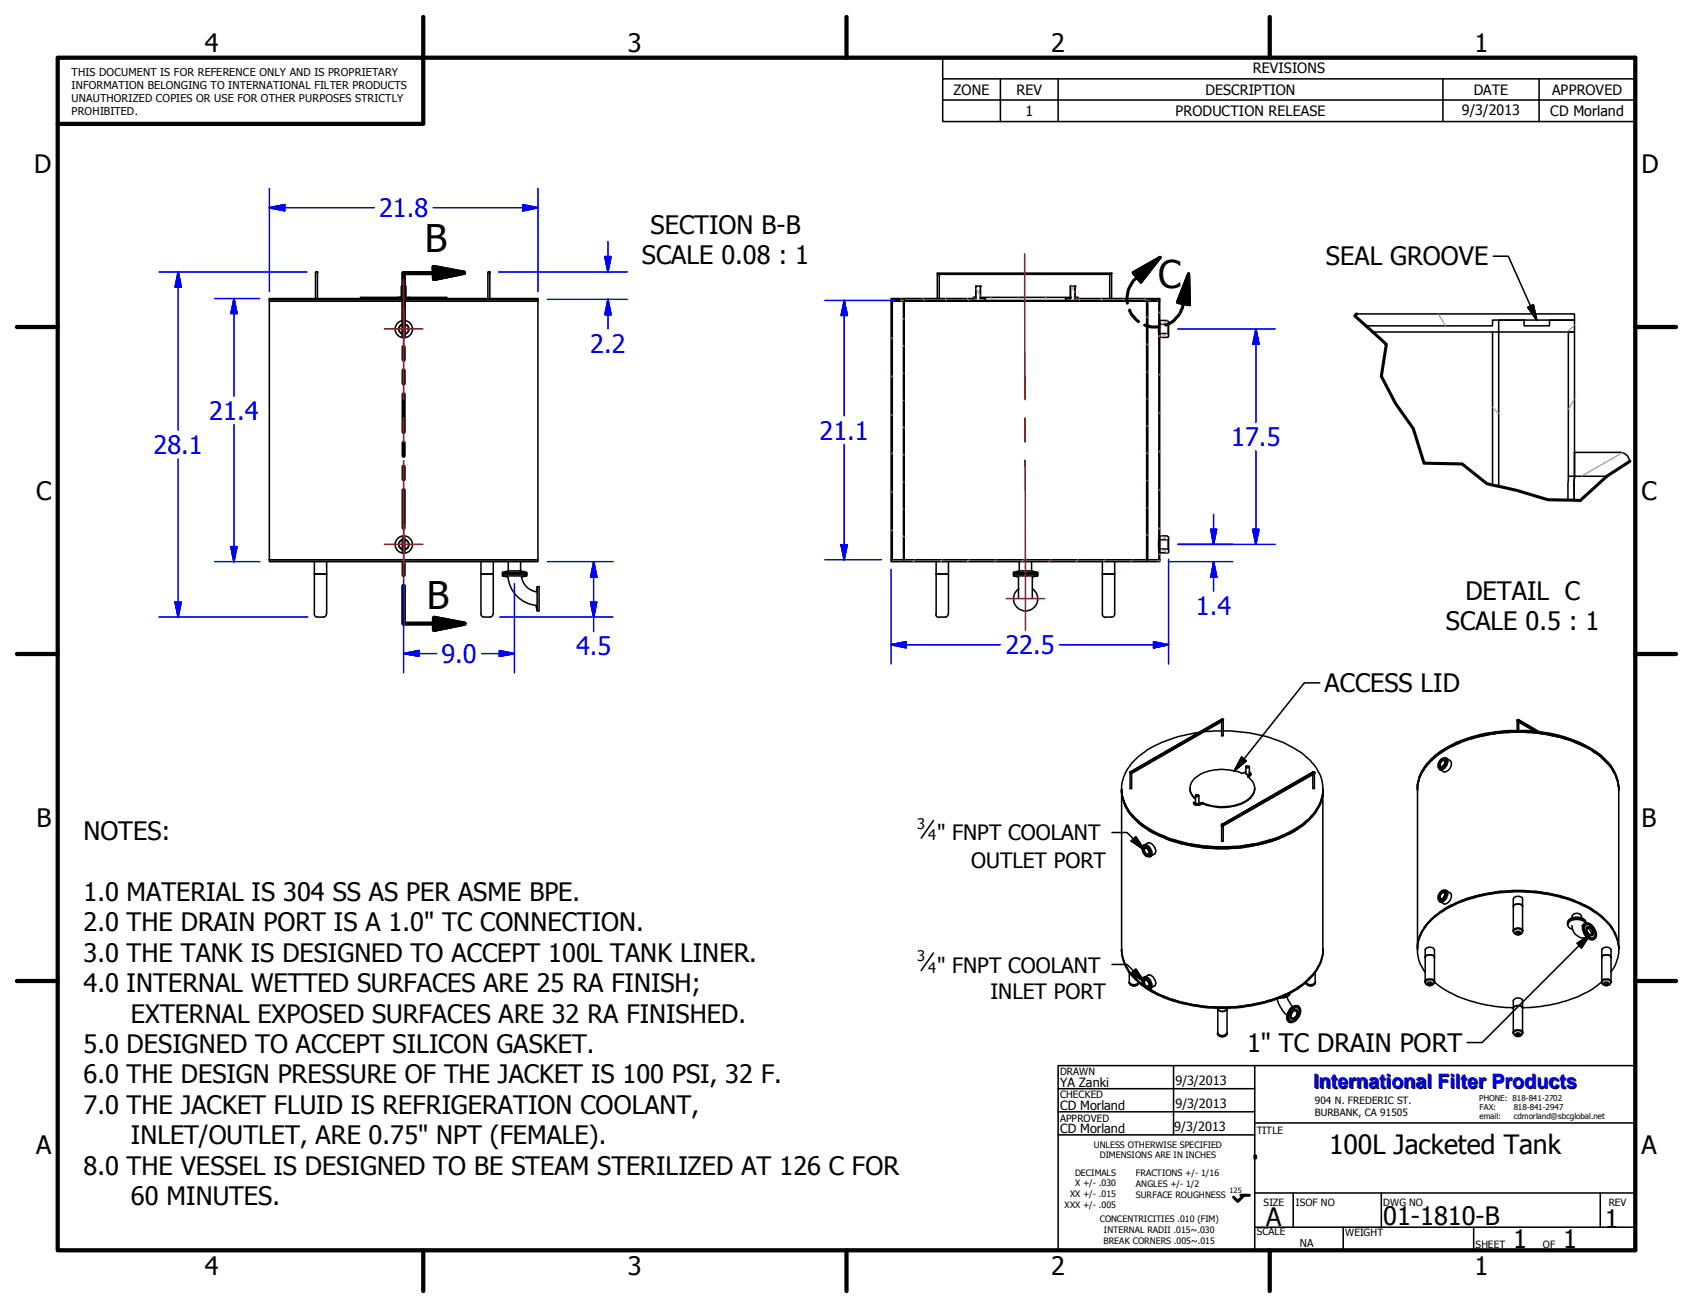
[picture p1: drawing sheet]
<svg xmlns="http://www.w3.org/2000/svg" width="279mm" height="216mm" viewBox="0 0 279 216" stroke-linecap="round" stroke-linejoin="round" font-family="sans-serif">
<!-- layer: 2012 Visible (ANSI) -->
<g fill="none" stroke="#000" stroke-width=".25">
<path d="M44.4 49.7h44.4v42.7h-44.4zM44.4 49.4v-.1h44.4v.1M44.4 49.4v.3h44.4v-.3M44.4 49.4h44.4M52.1 45v4.3M52.2 44.8l-.1 .2M52.3 44.9h.1M52.3 44.8l.2 .2M52.4 45v4.3M59.5 49.3v-.2h14.2v.2M65.8 49.1h.1M66 49.1v.2"/>
<path d="M66.2 49.1v-1.9h.8v1.9M67.4 49.1v.2M80.5 45v4.3M80.7 44.8l-.2 .2M80.7 44.9h.1M80.7 44.8l.2 .2M80.8 45v4.3M147.1 49.7h.2v42.7h-.2zM147.1 49.4h.7v.2h.6v-.2h.7v.3h-2zM149.1 49.7h.1v42.7h-.1zM149.2 49.7h40M154.7 45.1h28.8v4.2"/>
<path d="M154.7 45.1v4.2M154.7 45.1h.1M155 49.3v-4h-.1h28.4h-.2v4M160.7 49.1v.2v-.2h.3M160.7 49.1h.1M161 47.2v2.1h-13.9v.1h2.1v.2h26.6M161 47.2h.1M161 47.2h.8M161.8 47.2v2.1h.8v.3M161.8 47.2h.1M161.8 49.1h14.9v.2M176.7 47.2h.1"/>
<path d="M176.7 49.1h.1M176.7 47.2h.7M176.7 47.2v2.1M177.4 47.2v2.1h14v.1h-2.2v.2h-13.4v-.3h.9M177.4 47.2h.1M177.4 49.1h.4v.2v-.2M177.8 49.1h.1M183.5 45.1h.1M189.2 49.7h.2v42.7h-.2zM189.4 49.4h.7v.2h.7v-.2h.6v.3h-2zM191.3 55.1h.1v34h-.1zM191.3 49.7h.1v3.8h-.1z"/>
<path d="M191.3 53.5v1.6M191.4 53.5v1.6M192.6 52.9h-1.2v.6h1.4M192.6 53l.2 .2M192.8 53.5v1.6M192.8 53.1v.4M192.8 55.2v-.1h-1.4v.6h1.2M192.8 53.5v2l-.2 .2M223.9 51.8h35.9v1M226.6 54.8h20.7v25.5M246.3 54.8v25.3M247.3 52.8h4.2v1h4.2v-1h4.1v2h-12.5z"/>
<path d="M258.8 54.8h1v23.8h-1zM259.8 52.8h-13.5v1h-20.9M258.8 78.6v3.9M259.8 78.6v3.9M267.4 74.7a1.56 1.56 0 0 1 1.5 1.5M267.4 74.7h-7.6v3.9h5.4M44.4 92.4h44.4v.3h-44.4zM51.9 94.7h2M51.9 92.7v8.6M53.9 92.7v8.6M79.4 94.7h2M79.4 92.7v8.6"/>
<path d="M81.4 92.7v8.6M82.9 94.7v.4h4v-.4M82.9 95.1l.9 .2a5.2 5.2 0 0 0 4.7 4.6M82.9 94.7h4M82.9 94.5h4M82.9 94.5v.2M83.9 92.7v1.5M83.9 94.2h2M83.9 94.2l-1 .3M85.9 94.2l1 .3v.2M85.9 92.7v1.5M86.1 95.3a2.95 2.95 0 0 0 2.4 2.4"/>
<path d="M86.9 95.1l-.9 .1M88.5 99.9l.1 .9M88.6 96.8h.4v4h-.4zM88.6 96.8l-.1 .9M147.1 92.4h44.3v.3h-44.3zM154.5 94.7h2M154.5 92.7v8.6M156.5 92.7v8.6M167.3 94.7v.4h4v-.4M167.3 94.7h4M167.3 94.5h4M167.3 94.5v.2"/>
<path d="M167.3 95.1l.8 .1v3.6M168.1 97.2a2 2 0 0 0-.3 3 2 2 0 0 0 3 0 2 2 0 0 0-.4-3M168.2 94.2h2M168.2 92.7v1.5M168.2 94.2l-.9 .3M170.2 94.2l1.1 .3v.2M170.2 92.7v1.5M171.3 95.1l-.9 .1v3.6M181.9 94.7h2.1M181.9 92.7v8.6M184 92.7v8.6M191.3 90.6h.1v1.8h-.1z"/>
<path d="M191.3 89.1v1.5M191.4 89.1v1.5M192.6 88.5h-1.2v.6h1.4M192.6 88.5l.2 .2M192.8 89.1v1.5M192.8 88.7v.4M192.8 90.7v-.1h-1.4v.6h1.2M192.8 89v2M192.9 91l-.3 .3M51.9 101.4l.2 .4 .3 .1M53.8 101.4l-.2 .4-1.2 .1M79.4 101.4l.2 .4 .3 .1"/>
<path d="M79.9 101.9h1M81.3 101.4v.2l-.4 .3M154.4 101.4l.3 .4 .3 .1M155 101.9h1M156.5 101.4l-.1 .2-.4 .3M181.9 101.4l.3 .4 .3 .1M182.4 101.9h1.1M184 101.4l-.1 .2-.4 .3M201.9 118.8l-.1 2.7h-.2v-2.4M250.4 118.9v1.7M250.6 119.1v1.5M185.1 130.2v26.6a7.4 7.4 0 0 0 2.9 5.5 20.2 20.2 0 0 0 10.3 3.9 27.6 27.6 0 0 0 14.1-2 10.5 10.5 0 0 0 5.7-5.5l.2-1.1v-27.4"/>
<path d="M185.1 130.5a7.4 7.4 0 0 0 2.9 5.5 20.2 20.2 0 0 0 10.3 3.9 26.3 26.3 0 0 0 13.7-1.9 11.5 11.5 0 0 0 5.9-5.3l.4-1.4v-.8M185.1 130.3a7.8 7.8 0 0 0 4.1 6.3 22.2 22.2 0 0 0 11 3.2 24.9 24.9 0 0 0 13.6-2.9 10.2 10.2 0 0 0 4.3-4.8l.2-1.1v-.7M186.5 127.5v2.7h.3v-2.6M188.8 139.5l.7-.4a1.35 1.35 0 0 1 1.1 1.7l-.7 .6M197 132.5l.4 .1a.31 .31 0 0 0 .5-.1M197 132.6a.57 .57 0 0 0 .8 .3l.2-.1M197.3 131.3l.1-.1a.29 .29 0 0 1 .5 .2h-.2a.26 .26 0 0 1-.2 .1 .26 .26 0 0 1-.2-.2zM197.3 131.4v1.1M197.9 131.4v1.1M198.2 132.7h.3M201.6 136.2v2.7l.3-.1v-2.5M201.6 120.6l-3 .2"/>
<path d="M201.9 120.6a22.1 22.1 0 0 1 13 3.7 8.6 8.6 0 0 1 3.2 4.4 6.7 6.7 0 0 1-2.2 6.6 19.8 19.8 0 0 1-10.5 4.2 27.1 27.1 0 0 1-14.1-1.8 11.4 11.4 0 0 1-5.5-4.8 6 6 0 0 1 1.1-7 16.7 16.7 0 0 1 9.2-4.7l1.8-.3M204.9 127.6h.3M205.6 126.6l.1 1.2h.4l.1-.1v-1.1M205.7 126.4a.29 .29 0 0 1 .4 .2 .27 .27 0 0 1-.3 .2 .27 .27 0 0 1-.2-.3zM206 128.2h.1M216.9 127.5v2.7l-.2-.1v-2.3M233.9 130.4a6.7 6.7 0 0 1 2.6-5.1 18.1 18.1 0 0 1 9.4-4.1 26.7 26.7 0 0 1 16.3 2.4 11.3 11.3 0 0 1 4.4 4.3l.4 1.1 .1 1.4M233.9 130.2a6.7 6.7 0 0 1 2.6-5.1 18.1 18.1 0 0 1 9.4-4.1 26.7 26.7 0 0 1 16.3 2.4 11.3 11.3 0 0 1 4.4 4.3l.4 1.1 .1 1.4M237.8 125.6a.37 .37 0 0 1 .5-.1 .37 .37 0 0 1 .1 .5l-.1 .2a.38 .38 0 0 1-.5 .4 .38 .38 0 0 1-.2-.6zM238.4 125.8a.32 .32 0 0 0-.3-.3 .32 .32 0 0 0-.3 .4l-.1 .1a.32 .32 0 0 0 0 .4 .32 .32 0 0 0 .2 .2l.1-.1M238.6 125.2l.7 .3a1.24 1.24 0 0 1-1 1.9l-.7-.4M185.1 156.7a7.8 7.8 0 0 0 3.7 6"/>
<path d="M188.8 140a.7 .7 0 0 1 .7 .3 .7 .7 0 0 1 0 .7 .65 .65 0 0 1-.8-.7zM189.2 140a.33 .33 0 0 0-.4 .2 .33 .33 0 0 0 .1 .4l.2 .2a.3 .3 0 0 0 .3 .2 .3 .3 0 0 0 .3-.2M218.3 156.7a6.7 6.7 0 0 1-2.6 5.1 18.2 18.2 0 0 1-10 4.1 25.8 25.8 0 0 1-15.2-2.2l-.9-.5M233.9 156.6a6.7 6.7 0 0 1 2.6-5.2 18.1 18.1 0 0 1 9.4-4 26.7 26.7 0 0 1 16.3 2.3l.4 .3a10 10 0 0 1 4.1 4.4l.3 .7 .1 1.5M233.9 156.8v-26.7a7 7 0 0 1 2.6-5.1 20.1 20.1 0 0 1 11.8-4.4 24.2 24.2 0 0 1 15.2 3.5 7.8 7.8 0 0 1 3.6 6v26.7M235.2 158.1a.71 .71 0 0 1 1-.5l.3 .1 .2 .4M237.7 147.5a.4 .4 0 0 1 .7-.2 .4 .4 0 0 1-.1 .7 .45 .45 0 0 1-.3 .3 .45 .45 0 0 1-.4-.1v-.4zM238.4 147.6a.29 .29 0 0 0-.2-.3 .29 .29 0 0 0-.3 .3l-.2 .2a.32 .32 0 0 0 0 .4 .32 .32 0 0 0 .2 .1h.1M238.6 147l.7 .4a1.25 1.25 0 0 1-.9 1.8l-.8-.4M249.7 149.6a.99 .99 0 0 1 1.6-.1v.1M249.7 153.7v-5.3a.9 .9 0 0 1 1.6-.1v5.4M258.7 152.5a1.35 1.35 0 0 1 1.5-.9h.6a1.38 1.38 0 0 1 .9 .7 1.28 1.28 0 0 0-1.4-.9 1.44 1.44 0 0 0-1.6 .9v.4"/>
<path d="M259.4 152.8a2.05 2.05 0 0 0 2.5 1.9M259.5 151.5v-.3a.88 .88 0 0 1 1.5 0v.3M261.1 152.7l.1 .3M261.5 152.5a1.32 1.32 0 0 1 1.7 1 1 1 0 0 1-.2 1.6 1.95 1.95 0 0 1-1.5-2.6zM261.6 152.8a.71 .71 0 0 1 1.2 .2l.2 .4a.91 .91 0 0 1 0 1.3 1.32 1.32 0 0 1-1.4-1.3l-.1-.3zM261.6 152.6a1.16 1.16 0 0 1 1.5 .9l.1 .1a.99 .99 0 0 1-.2 1.3 1.76 1.76 0 0 1-1.4-2.2zM261.6 152.4a1.07 1.07 0 0 0-.2 1.6 1.38 1.38 0 0 0 1.7 1M261.7 152.4a1.99 1.99 0 0 0-2.9 0 .87 .87 0 0 0 .7 1M261.9 153.2a1.03 1.03 0 0 1 .7 1M261.9 153a.88 .88 0 0 1 .9 1.3 .8 .8 0 0 1-.9-1zM262 153a.98 .98 0 0 1 .8 1.4 .6 .6 0 0 1-.9-.5 .68 .68 0 0 1 .1-.9zM264.4 158.1a.71 .71 0 0 1 1-.5l.2 .1 .3 .4"/>
<path d="M186.4 160.5v1.7M188.8 161.4l.7-.5a1.44 1.44 0 0 1 1.2 1.7l-.1 .2-.7 .3M188.8 161.8a.73 .73 0 0 1 .7 .3 .73 .73 0 0 1 0 .8 .82 .82 0 0 1-.7-1.1zM189.2 161.8a.29 .29 0 0 0-.4 .2 .29 .29 0 0 0 .1 .3 .44 .44 0 0 0 .2 .4 .44 .44 0 0 0 .5 0l.1-.1M201 166.5a.61 .61 0 0 0 .7 .4l.7-.1 .1-.3M201 166.4v4.2M202.5 166.4v4.2M210.8 164.9a5.5 5.5 0 0 0 1.6 2.7M211.6 164.5h.2a1.51 1.51 0 0 0 1.1-.5 1.49 1.49 0 0 1-1.3 .5zM212.4 164.5l.2 .6 .8 1.1M212.9 164a1.49 1.49 0 0 1-1.6 .7h-.1M213 166.7l.2-.3a.77 .77 0 0 1 .8-.3 .77 .77 0 0 1 .6 .5 2 2 0 0 1-1.7 2.2 1.14 1.14 0 0 1-.2-1.6z"/>
<path d="M213.4 166.6a.6 .6 0 0 1 .8-.2 .6 .6 0 0 1 .2 .8l-.3 .6a.87 .87 0 0 1-1.3 .5v-.1a1.53 1.53 0 0 1 .6-1.6zM213.4 166.9h.1a.4 .4 0 0 1 .6 0 .4 .4 0 0 1 0 .5l-.4 .5a.39 .39 0 0 1-.3 .2 .39 .39 0 0 1-.4-.1v-.5zM213.4 166.4a.68 .68 0 0 1 .9-.1 .68 .68 0 0 1 .2 .9l-.1 .3a1.4 1.4 0 0 1-1.5 1.1 .89 .89 0 0 1-.2-1.1l.3-.6zM213.4 166.8a.47 .47 0 0 1 .7 0 .47 .47 0 0 1 0 .6l-.2 .4a.45 .45 0 0 1-.5 .4 .45 .45 0 0 1-.4-.4v-.4zM213.8 166.8l.1 .1M214.3 166.1a1.36 1.36 0 0 0-1.8 1v.2a.94 .94 0 0 0 .4 1.4M217 160.5v1.7M235.2 160.5a6.1 6.1 0 0 1 .5-8.1 16.4 16.4 0 0 1 8.7-4.5 26.2 26.2 0 0 1 18 2.2 9.5 9.5 0 0 1 4.2 4.3 5.8 5.8 0 0 1-.7 6.1M235.2 162.1v-5.3a.88 .88 0 0 1 1.5 0v5.3M236.7 162.1a20.3 20.3 0 0 0 11.2 4.1l1.8 .2M249.7 166.4a.9 .9 0 0 1 1.6 0M249.7 170.5v-5.3a.88 .88 0 0 1 1.6 0v5.3"/>
<path d="M264.4 162.1a19.6 19.6 0 0 1-10.7 4.1l-2.4 .2M264.4 162.1v-5.3a.88 .88 0 0 1 1.5 0v5.3"/>
<circle cx="66.6" cy="54.3" r="1.43"/>
<circle cx="66.6" cy="54.3" r=".86"/>
<circle cx="66.6" cy="54.3" r=".79"/>
<circle cx="66.6" cy="89.9" r="1.43"/>
<circle cx="66.6" cy="89.9" r=".86"/>
<circle cx="66.6" cy="89.9" r=".79"/>
</g>
<!-- layer: Visible Narrow (ANSI) -->
<g fill="none" stroke="#000" stroke-width=".38">
<path d="M201.7 118.7h.1M201.7 118.7l.1 .2 .1-.1M201.7 118.7l-15.1 8.7M201.8 119v-.1l-15.1 8.7v.1M250.6 118.8v.1h-.2M250.6 119v-.1l3.3 1.9M186.6 127.4h.1v.2l-.2-.1M188.7 139.8a1.07 1.07 0 0 1 1 1.4h-.1a.79 .79 0 0 1-.9-.7l-.1-.5zM188.8 139.5a1.26 1.26 0 0 1 1.1 1.9M198 132.7v.1M198.2 132.5v.2M198.5 132.5v.2"/>
<path d="M201.7 136.1l.1 .2-.2-.1M206 128.1v.1M206.2 128h.1M216.7 127.4h.1M216.8 127.4l.1 .1M216.8 127.4l-15.1 8.7M216.9 127.7v-.1l-15.1 8.7M237.7 125.5h.1a.43 .43 0 0 1 .5-.3 .43 .43 0 0 1 .3 .4v.3a.96 .96 0 0 1-1 .8l-.2-.1v-.6zM238.6 125.2a1.02 1.02 0 0 1-.2 1.5 .76 .76 0 0 1-.8 .3M237.8 147.3l.1-.1a.41 .41 0 0 1 .5-.1 .41 .41 0 0 1 .2 .5v.2a.76 .76 0 0 1-1.1 .7l-.1-.2a1.03 1.03 0 0 1 .4-1zM238.6 147a.93 .93 0 0 1-.1 1.4 .68 .68 0 0 1-.9 .4M249.7 153.7a.88 .88 0 0 1 1.6 0"/>
<path d="M250.3 153.9l.1-.1a.35 .35 0 0 1 .5 .3h-.1a.55 .55 0 0 1-.7-.1zM186.4 162.2a.88 .88 0 0 0 1.5 0M188.7 161.7a.52 .52 0 0 1 .8 .2v.1a.67 .67 0 0 1 0 1.1 1.11 1.11 0 0 1-.8-1.4zM188.8 161.4a1.19 1.19 0 0 1 1.3 1.3l-.2 .4M201 170.6a.88 .88 0 0 0 1.5 0M215.5 162.2a.87 .87 0 0 0 1.5 0M235.2 162.1a.95 .95 0 0 1 1.5 0M235.6 162.2h.2a.32 .32 0 0 1 .3 0 .32 .32 0 0 1 .2 .3 .39 .39 0 0 1-.4 .1 .39 .39 0 0 1-.3-.3zM249.7 170.5a.94 .94 0 0 1 1.6-.1v.1M250.2 170.7l.2-.1h.4a.23 .23 0 0 1 .1 .3 .23 .23 0 0 1-.3 .1 .27 .27 0 0 1-.3 0 .27 .27 0 0 1-.1-.3zM264.4 162.1a.95 .95 0 0 1 1.5 0M264.8 162.2h.1a.32 .32 0 0 1 .4 0 .32 .32 0 0 1 .1 .3 .39 .39 0 0 1-.4 .1 .39 .39 0 0 1-.3-.3z"/>
</g>
<g fill="none" stroke="#000" stroke-width=".25">
<path d="M201.8 119l-15.1 8.7M201.9 118.8l-.2-.1-15.2 8.8M250.4 118.9l.2-.1 3.3 2M250.6 119.1l3 1.6M250.6 119.2l2.6 1.5M188.8 139.5a1.17 1.17 0 0 0 .4 1.8l.3 .1h.4M196.4 130.1a2.26 2.26 0 0 0 .9 1.8M198.2 132.7l-.2 .1M204.9 127.6a8 8 0 0 0-7.3 .5 2.09 2.09 0 0 0-.3 3.7M205.6 127.4l-.4 .2M206 128.2a2.24 2.24 0 0 1 .8 2.9 5.9 5.9 0 0 1-5 2.1 8.8 8.8 0 0 1-3.5-.7l-.6 .3a.49 .49 0 0 1-.7-.3v.1M206.2 127.4a.3 .3 0 0 1 .2 .2 .3 .3 0 0 1-.2 .4l-.2 .1v.1"/>
<path d="M206.4 127.7v.3l-.4 .2M207.1 130.1a3 3 0 0 1-2.1 2.6 8.6 8.6 0 0 1-6.5 0M216.9 127.5l-.1-.1-15.2 8.8M216.9 127.7l-15.1 8.6M238.6 125.2a1.18 1.18 0 0 0-1.2 1.2v.3l.2 .3M238.6 147a1.08 1.08 0 0 0-1.2 1.1v.6l.2 .1M249.7 153.7a.77 .77 0 0 0 .8 .6 .77 .77 0 0 0 .8-.6M186.4 162.2a.79 .79 0 0 0 .7 .6 .79 .79 0 0 0 .8-.6M188.8 161.4a1.1 1.1 0 0 0 .4 1.7l.2 .1 .5-.1M201 170.6a.78 .78 0 0 0 .7 .5 .78 .78 0 0 0 .7-.4l.1-.1M215.5 162.2a.79 .79 0 0 0 .8 .6 .79 .79 0 0 0 .7-.6M235.2 162.1a.77 .77 0 0 0 .8 .6 .77 .77 0 0 0 .7-.6"/>
<path d="M249.7 170.5a.79 .79 0 0 0 .8 .6 .79 .79 0 0 0 .8-.6M264.4 162.1a.77 .77 0 0 0 .7 .6 .77 .77 0 0 0 .8-.6"/>
</g>
<!-- layer: Break Line (ANSI) -->
<path d="M223.9 51.8l-.3 .3 5.2 4.7-.8 5.3 2.3 4.5 2.9 4.1 1.8 5.8 6.3 .1 4.1 3.2 5 1.2 5.1 1.5 5.3 .1 4.4-4 3.8-2.5" fill="none" stroke="#000" stroke-width=".51"/>
<!-- layer: Section Line (ANSI) -->
<path d="M66.6 57.3v2.1M71.6 44.1l5 .9-5 1zM76.6 45l-10 .1v10.4M66.6 61.2v2.1M66.6 65.1v6.2M66.6 73.1v2.1M66.6 77v2.1M66.6 80.9v6.2M66.6 88.9v2.2M66.6 92.8v2.1M66.6 96.7v6.2h10M71.6 102l5 .9-5 1z" fill="none" stroke="#000" stroke-width=".7"/>
<path d="M71.6 46l5-1zM71.6 44.1l5 .9-5 1zM71.6 103.9l5-1zM71.6 102l5 .9-5 1z" fill="#000" stroke="#000" stroke-width=".7"/>
<!-- layer: Detail Boundary (ANSI) -->
<path d="M186.4 51.2l.4 .8 1.1 1.1M187 45l4.5-2.5-3.2 4zM188.9 53.7l1.1 .3h1.3M191.5 42.5l-3.9 3.3a4.6 4.6 0 0 0-1.5 4.2M196.2 45.2l.1 5.1-2-.4zM196.2 45.2l-.9 4.9a4.7 4.7 0 0 1-2.9 3.6" fill="none" stroke="#000" stroke-width=".51"/>
<path d="M191.5 42.5l-3.2 4zM187 45l4.5-2.5-3.2 4zM196.2 45.2l.1 5.1zM196.2 45.2l.1 5.1-2-.4z" fill="#000" stroke="#000" stroke-width=".51"/>
<!-- layer: Border (ANSI) -->
<g fill="none" stroke="#000" stroke-width=".7">
<path d="M9.5 9.5h260.4v196.9h-260.4zM69.8 2.8v17.6h-60.3M139.7 2.8v6.7M209.5 2.8v6.7M2.8 54h6.7M269.9 54h6.7M2.8 107.9h6.7M269.9 107.9h6.7M2.8 161.9h6.7M269.9 161.9h6.7M69.8 206.4v6.7M139.7 206.4v6.7"/>
<path d="M209.5 206.4v6.7"/>
</g>
<!-- layer: Title (ANSI) -->
<path d="M204.8 197.3h1.4M205.3 197.3l-1 1-.7-.7" fill="none" stroke="#000" stroke-width=".51"/>
<g fill="#000">
<circle cx="207.1" cy="190.8" r=".25"/>
<circle cx="207.1" cy="191.1" r=".25"/>
</g>
<g fill="none" stroke="#000" stroke-width=".25">
<path d="M174.6 175.9h95.3v30.5h-95.3zM174.6 179.7h32.5M193.7 175.9v11.4M207.1 175.9v30.5M174.6 183.5h32.5M174.6 187.3h32.5M207.1 185.4h62.8M207.1 196.9h62.8M213.4 196.9v5.7M228 196.9v5.7M264.1 196.9v5.7M207.1 202.6h62.8"/>
<path d="M221.7 202.6v3.8M243.2 202.6v3.8"/>
</g>
<!-- layer: Hatch (ANSI) Orange -->
<g fill="none" stroke="#ff8040" stroke-width=".19">
<path d="M147.3 55.7l-.2 .2M148.7 49.3l.1 .1M149.1 57l.1 .2M149.1 52.6l.1 .1M149.1 49.5l-.3 .2M152.3 49.3l.2 .3M156 49.3l.2 .3M159.6 49.3l.2 .3M160.7 49.1l.2 .2M161 47.6l.8 1.3M163.5 49.1l.3 .2M168 49.1l.2 .2"/>
<path d="M172.5 49.1l.2 .2M176.8 47.2l.6 1.1M177.5 49.1l.2 .2M178 49.3l.2 .3M181.7 49.3l.2 .3M185.4 49.3l.1 .3M189 49.3l.2 .3M189.2 56.8l.2 .2M189.2 52.3l.2 .2M189.5 49.4l-.1 .1M191.4 55.4l-.1 .2M191.4 51.5l-.1 .3"/>
<path d="M192.7 55.1l-1.1 .6M192.7 53l-1 .5M237.4 51.8l1.2 2M259.8 53.7l-1.1 1.1M147.3 62l-.2 .3M147.3 68.4l-.2 .2M147.3 74.7l-.2 .3M149.1 79.5l.1 .1M149.1 75l.1 .2M149.1 70.5l.1 .2M149.1 66l.1 .2M149.1 61.5l.1 .2"/>
<path d="M189.2 79.2l.2 .2M189.2 74.7l.2 .2M189.2 70.2l.2 .2M189.2 65.8l.2 .1M189.2 61.3l.2 .2M191.4 61.7l-.1 .3M191.4 68.1l-.1 .2M191.4 74.4l-.1 .3M246.3 67.2l1 1.1M259.8 65.8l-1 1.8M267.7 74.7l-6.7 3.9M147.3 81.1l-.2 .2"/>
<path d="M147.3 87.4l-.2 .3M149.1 88.5l.1 .1M149.1 84l.1 .1M151 92.4l-.3 .3M155.5 92.4l-.3 .3M160 92.4l-.4 .3M164.5 92.4l-.4 .3M169 92.4l-.3 .3M173.4 92.4l-.3 .3M177.9 92.4l-.3 .3M182.4 92.4l-.3 .3M186.9 92.4l-.3 .3"/>
<path d="M189.2 88.2l.2 .2M189.2 83.8l.2 .1M191.4 92.5l-.3 .2M191.4 80.8l-.1 .2M191.4 87.1l-.1 .3M191.4 91.4l-.1 .2M191.6 88.5l1.1 .6M191.6 90.6l1.1 .6"/>
</g>
<!-- layer: Symbol (ANSI) -->
<g fill="none" stroke="#000" stroke-width=".25">
<path d="M155.6 13v-3.5h114.3v3.5M155.6 16.5h114.3M165.1 13v7.1M174.6 13v7.1M238.1 13v7.1M254 13v7.1M269.9 13h-114.3v3.5M269.9 13v7.1h-114.3v-3.6M246.4 42.3h2.5l4.7 10.5M252.2 50.7l.8-.4 .6 2.5zM217.8 112.7h-2.5l-11.6 14.6M154.1 135.4l-2.1 3"/>
<path d="M183.5 137.4h2.5l2.8 2.9M186.7 138.8l.8-.7 1.3 2.2zM204.9 125l.8 .6-2 1.7zM154.1 157.3l-2.1 2.9M183.5 159.2h2.5l2.8 2.9M260.3 155.7l2.1-1.4-1.4 2.2zM262.4 154.3l-17.8 17.8h-2.5M186.7 160.7l.8-.7 1.3 2.1z"/>
</g>
<!-- layer: Red Center Mark -->
<path d="M63.4 54.3h6.4M66.6 51.1v6.4M66.6 46.1v19.9M169.1 41.9l.1 24.1M66.6 69v4M66.6 76v19.9M169.2 75.9v28.1M169.2 69v4M63.4 89.9h6.4M66.6 86.7v6.3M166.1 98.8h6.3" fill="none" stroke="#f00" stroke-width=".25"/>
<!-- layer: Dimension (ANSI) Blue -->
<g fill="none" stroke="#00f" stroke-width=".25">
<path d="M44.4 34.3l2.6-.5v1zM44.4 34.3h17.4M44.4 31.1v17M71.5 34.3h17.3M86.3 33.8l2.5 .5-2.5 .5zM88.8 31.1v17M100.3 39.9v5M26.2 44.9h24.5M29.4 44.9l.5 2.5h-1zM29.4 44.9v26.1M35.4 49.3h7.5M38.6 49.3l.5 2.5h-1z"/>
<path d="M38.6 49.3v16.1M82.3 44.9h21.2M90.4 49.4h13.1M99.8 42.4h1l-.5 2.5zM100.3 49.4l.5 2.5h-1zM100.3 49.4v4.9M136.1 49.6h11.5M139.3 49.6l.5 2.5h-1zM139.3 49.6v19M194.4 54.3h16M207.3 54.3l.5 2.5h-1zM207.3 54.3v15.4"/>
<path d="M29.4 75.8v26.1M38.6 70.1v22.6M139.3 73.3v19.1M207.3 74.4v15.5M28.9 99.4h1l-.5 2.5zM35.4 92.7h7.5M38.1 90.2h1l-.5 2.5zM66.6 95.9v15.2M84.9 96.3v14.8M90.4 92.7h10.8M97.5 99.4h1l-.5 2.5zM98 92.7l.5 2.5h-1z"/>
<path d="M98 92.7v11.6M136.1 92.4h9.4M138.8 89.9h1l-.5 2.5zM147.1 94v15.6M192.8 92.3v17.3M193 92.7h10.5M194.4 89.9h16M199.8 87.4h1l-.5 2.5zM200.3 92.7l.5 2.5h-1zM200.3 84.9v5M200.3 92.7v4.9M206.8 87.4h1l-.5 2.5z"/>
<path d="M26.2 101.9h24.6M66.6 107.9l2.6-.5v.9zM66.6 107.9h5.5M79.5 107.9h5.4M82.4 107.4l2.5 .5-2.5 .4zM82.5 101.9h18.7M147.1 106.4l2.4-.5v1zM147.1 106.4h18M174.8 106.4h18M190.4 105.9l2.4 .5-2.4 .5z"/>
</g>
<g fill="#00f" stroke="#00f" stroke-width=".25">
<path d="M29.4 44.9l.5 2.5z"/>
<path d="M29.4 44.9l.5 2.5h-1z"/>
<path d="M28.9 99.4l.5 2.5z"/>
<path d="M28.9 99.4h1l-.5 2.5z"/>
<path d="M38.6 49.3l.5 2.5z"/>
<path d="M38.6 49.3l.5 2.5h-1z"/>
<path d="M38.1 90.2l.5 2.5z"/>
<path d="M38.1 90.2h1l-.5 2.5z"/>
<path d="M86.3 34.8l2.5-.5z"/>
<path d="M86.3 33.8l2.5 .5-2.5 .5z"/>
<path d="M44.4 34.3l2.6-.5z"/>
<path d="M44.4 34.3l2.6-.5v1z"/>
<path d="M147.1 106.4l2.4-.5z"/>
<path d="M147.1 106.4l2.4-.5v1z"/>
<path d="M190.4 106.9l2.4-.5z"/>
<path d="M190.4 105.9l2.4 .5-2.4 .5z"/>
<path d="M97.5 99.4l.5 2.5z"/>
<path d="M97.5 99.4h1l-.5 2.5z"/>
<path d="M98 92.7l.5 2.5z"/>
<path d="M98 92.7l.5 2.5h-1z"/>
<path d="M200.3 92.7l.5 2.5z"/>
<path d="M200.3 92.7l.5 2.5h-1z"/>
<path d="M199.8 87.4l.5 2.5z"/>
<path d="M199.8 87.4h1l-.5 2.5z"/>
<path d="M206.8 87.4l.5 2.5z"/>
<path d="M206.8 87.4h1l-.5 2.5z"/>
<path d="M207.3 54.3l.5 2.5z"/>
<path d="M207.3 54.3l.5 2.5h-1z"/>
<path d="M100.3 49.4l.5 2.5z"/>
<path d="M100.3 49.4l.5 2.5h-1z"/>
<path d="M99.8 42.4l.5 2.5z"/>
<path d="M99.8 42.4h1l-.5 2.5z"/>
<path d="M139.3 49.6l.5 2.5z"/>
<path d="M139.3 49.6l.5 2.5h-1z"/>
<path d="M138.8 89.9l.5 2.5z"/>
<path d="M138.8 89.9h1l-.5 2.5z"/>
<path d="M82.4 108.3l2.5-.4z"/>
<path d="M82.4 107.4l2.5 .5-2.5 .4z"/>
<path d="M66.6 107.9l2.6-.5z"/>
<path d="M66.6 107.9l2.6-.5v.9z"/>
</g>
<!-- layer: Symbol (ANSI) -->
<path d="M252.2 50.7l1.4 2.1zM252.2 50.7l.8-.4 .6 2.5zM186.7 138.8l2.1 1.5zM186.7 138.8l.8-.7 1.3 2.2zM204.9 125l-1.2 2.3zM204.9 125l.8 .6-2 1.7zM262.4 154.3l-1.4 2.2zM260.3 155.7l2.1-1.4-1.4 2.2zM186.7 160.7l2.1 1.4zM186.7 160.7l.8-.7 1.3 2.1z" fill="#000" stroke="#000" stroke-width=".25"/>
<g font-size="6.3">
<text x="70.1" y="41.6">B</text>
<text x="191.1" y="47.5">C</text>
<text x="70.4" y="100.5">B</text>
</g>
<text font-size="4.4" x="219.3" y="190.4">100L Jacketed Tank</text>
<g font-size="4.2">
<text x="33.8" y="8.5">4</text>
<text x="103.6" y="8.5">3</text>
<text x="173.5" y="8.5">2</text>
<text x="243.3" y="8.5">1</text>
<text x="5.7" y="28.5">D</text>
<text x="270.9" y="28.5">D</text>
<text x="107.4" y="38.5">SECTION B-B</text>
<text x="105.9" y="43.6">SCALE 0.08 : 1</text>
<text x="218.8" y="43.8">SEAL GROOVE</text>
<text x="6" y="82.5">C</text>
<text x="270.9" y="82.5">C</text>
<text x="241.9" y="99">DETAIL C</text>
<text x="238.6" y="104">SCALE 0.5 : 1</text>
<text x="218.6" y="114.2">ACCESS LID</text>
<text x="6" y="136.5">B</text>
<text x="270.9" y="136.5">B</text>
<text x="13.8" y="138.7">NOTES:</text>
<text x="13.8" y="148.7">1.0 MATERIAL IS 304 SS AS PER ASME BPE.</text>
<text x="13.8" y="153.7">2.0 THE DRAIN PORT IS A 1.0&quot; TC CONNECTION.</text>
<text x="13.8" y="158.8">3.0 THE TANK IS DESIGNED TO ACCEPT 100L TANK LINER.</text>
<text x="13.8" y="163.8">4.0 INTERNAL WETTED SURFACES ARE 25 RA FINISH;</text>
<text x="13.8" y="173.8">5.0 DESIGNED TO ACCEPT SILICON GASKET.</text>
<text x="21.6" y="168.8">EXTERNAL EXPOSED SURFACES ARE 32 RA FINISHED.</text>
<text x="205.8" y="173.6">1&quot; TC DRAIN PORT</text>
<text x="13.8" y="178.8">6.0 THE DESIGN PRESSURE OF THE JACKET IS 100 PSI, 32 F.</text>
<text x="13.8" y="183.8">7.0 THE JACKET FLUID IS REFRIGERATION COOLANT,</text>
<text x="6" y="190.4">A</text>
<text x="21.6" y="188.8">INLET/OUTLET, ARE 0.75&quot; NPT (FEMALE).</text>
<text x="270.9" y="190.4">A</text>
<text x="13.8" y="193.9">8.0 THE VESSEL IS DESIGNED TO BE STEAM STERILIZED AT 126 C FOR</text>
<text x="21.6" y="198.9">60 MINUTES.</text>
<text x="209" y="202.3">A</text>
<text x="228.3" y="202.2">01-1810-B</text>
<text x="264.9" y="202.7">1</text>
<text x="249.7" y="206.1">1</text>
<text x="258" y="206.1">1</text>
<text x="33.8" y="210.4">4</text>
<text x="103.6" y="210.5">3</text>
<text x="173.5" y="210.5">2</text>
<text x="243.3" y="210.4">1</text>
</g>
<g font-size="4.2" fill="#00f">
<text x="62.5" y="35.8">21.8</text>
<text x="97.4" y="58.2">2.2</text>
<text x="34.5" y="69.3">21.4</text>
<text x="25.3" y="74.9">28.1</text>
<text x="135.3" y="72.6">21.1</text>
<text x="203.2" y="73.6">17.5</text>
<text x="197.4" y="101.5">1.4</text>
<text x="165.9" y="107.9">22.5</text>
<text x="72.8" y="109.4">9.0</text>
<text x="95.1" y="108.1">4.5</text>
</g>
<g font-size="3.5">
<text x="154.7" y="138.7">&quot; FNPT COOLANT</text>
<text x="160.3" y="143.2">OUTLET PORT</text>
<text x="154.7" y="160.5">&quot; FNPT COOLANT</text>
<text x="163.4" y="165">INLET PORT</text>
</g>
<text font-size="3.3" fill="#00f" x="216.7" y="179.6">International Filter Products</text>
<g font-size="2.4">
<text x="151.4" y="136.9">3</text>
<text x="153.2" y="138.7">4</text>
<text x="151.4" y="158.7">3</text>
<text x="153.2" y="160.5">4</text>
</g>
<g font-size="2.3">
<text x="157.4" y="15.6">ZONE</text>
<text x="167.8" y="15.6">REV</text>
<text x="198.9" y="15.6">DESCRIPTION</text>
<text x="206.8" y="12.1">REVISIONS</text>
<text x="243.2" y="15.6">DATE</text>
<text x="256.2" y="15.6">APPROVED</text>
<text x="169.2" y="19.2">1</text>
<text x="194" y="19.2">PRODUCTION RELEASE</text>
<text x="241.2" y="19">9/3/2013</text>
<text x="255.8" y="19.2">CD Morland</text>
</g>
<g font-size="2.1">
<text x="174.9" y="179.4">YA Zanki</text>
<text x="194" y="179.1">9/3/2013</text>
<text x="174.9" y="183.2">CD Morland</text>
<text x="194" y="182.9">9/3/2013</text>
<text x="174.9" y="187">CD Morland</text>
<text x="193.8" y="186.7">9/3/2013</text>
</g>
<g font-size="1.8">
<text x="11.8" y="12.6">THIS DOCUMENT IS FOR REFERENCE ONLY AND IS PROPRIETARY</text>
<text x="11.8" y="14.7">INFORMATION BELONGING TO INTERNATIONAL FILTER PRODUCTS</text>
<text x="11.8" y="16.9">UNAUTHORIZED COPIES OR USE FOR OTHER PURPOSES STRICTLY</text>
<text x="11.8" y="19">PROHIBITED.</text>
<text x="214.5" y="205.8">NA</text>
</g>
<g font-size="1.7">
<text x="174.9" y="177.4">DRAWN</text>
<text x="174.9" y="181.2">CHECKED</text>
<text x="174.9" y="185.2">APPROVED</text>
<text x="217" y="182.3">904 N. FREDERIC ST.</text>
<text x="217" y="184.2">BURBANK, CA 91505</text>
<text x="207.4" y="187.2">TITLE</text>
<text x="207.4" y="203.9">SCALE</text>
<text x="208.5" y="199">SIZE</text>
<text x="213.9" y="199">ISOF NO</text>
<text x="228.3" y="199">DWG NO</text>
<text x="265.5" y="199">REV</text>
<text x="222" y="204.1">WEIGHT</text>
<text x="243.5" y="206.1">SHEET</text>
<text x="254.6" y="206.1">OF</text>
</g>
<g font-size="1.5">
<text x="180.5" y="189.4">UNLESS OTHERWISE SPECIFIED</text>
<text x="181.5" y="191.2">DIMENSIONS ARE IN INCHES</text>
<text x="176.6" y="197.6">XX +/- .015</text>
<text x="177.4" y="194.1">DECIMALS</text>
<text x="177.4" y="195.8">X +/- .030</text>
<text x="187.5" y="194.2">FRACTIONS +/- 1/16</text>
<text x="187.5" y="196">ANGLES +/- 1/2</text>
<text x="187.5" y="197.7">SURFACE ROUGHNESS</text>
<text x="175.7" y="199.4">XXX +/- .005</text>
<text x="181.5" y="201.7">CONCENTRICITIES .010 (FIM)</text>
<text x="182.2" y="203.5">INTERNAL RADII .015~.030</text>
<text x="182.1" y="205.3">BREAK CORNERS .005~.015</text>
</g>
<g font-size="1.3">
<text x="244.1" y="181.8">PHONE: 818-841-2702</text>
<text x="244.2" y="183.3">FAX:</text>
<text x="244.2" y="184.7">email:</text>
<text x="249.8" y="183.3">818-841-2947</text>
<text x="249.8" y="184.7">cdmorland@sbcglobal.net</text>
</g>
<text font-size="1.2" x="202.9" y="196.9">125</text>
</svg>
